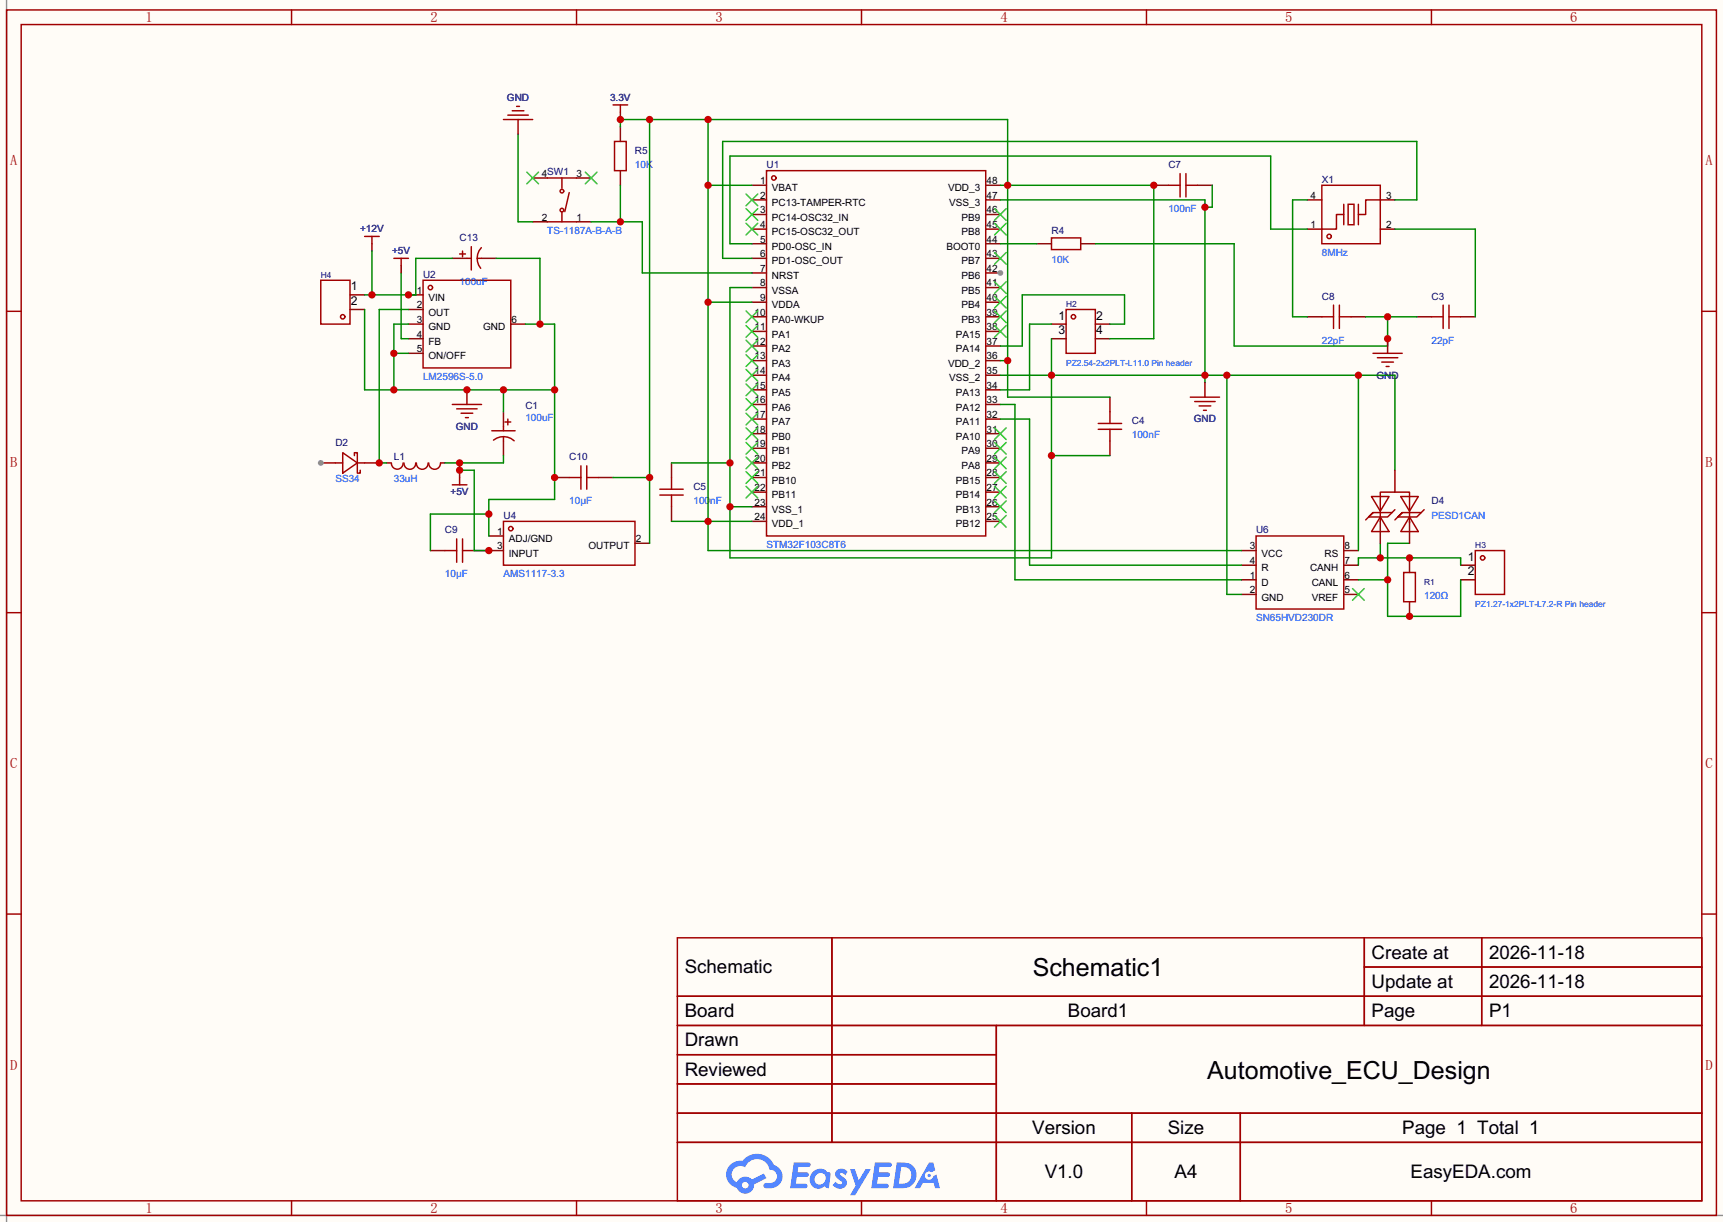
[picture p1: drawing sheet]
<svg xmlns="http://www.w3.org/2000/svg" width="299mm" height="212mm" viewBox="0 0 299 212" stroke-linecap="round" stroke-linejoin="round" font-family="sans-serif">
<path d="M0 0h299.5v212.4h-299.5z" fill="#fffcf7"/>
<path d="M1.1 0v212.4M0 211.3h299.5" fill="none" stroke="#999" stroke-width=".25"/>
<g fill="none" stroke="#a10000" stroke-width=".25">
<path d="M1.1 1.7h297.2v209.6h-297.2zM3.7 4.3h292.1v204.4h-292.1zM50.7 1.7v2.6M100.2 1.7v2.6M149.7 1.7v2.6M199.3 1.7v2.6M248.8 1.7v2.6M1.1 54.1h2.6M295.8 54.1h2.5M1.1 106.5h2.6M295.8 106.5h2.5M1.1 158.9h2.6"/>
<path d="M295.8 158.9h2.5M117.7 163h178.1v45.7h-178.1zM117.7 173.2h178.1M117.7 178.3h178.1M144.6 163v35.6M173.2 178.3v30.4M237.1 163v15.3M237.1 168.1h58.7M257.5 163v15.3M117.7 183.3h55.5M117.7 193.5h178.1M117.7 188.4h55.5"/>
<path d="M117.7 198.6h178.1M196.7 193.5v15.2M215.6 193.5v15.2M50.7 208.7v2.6M100.2 208.7v2.6M149.7 208.7v2.6M199.3 208.7v2.6M248.8 208.7v2.6"/>
</g>
<g fill="#5487ff">
<path d="M145.5 203.4a1.3 1.3 0 0 1 1.8 .3l-.4 .6a.54 .54 0 0 0-.9-.2l.1 .2a1.58 1.58 0 0 1 1.1 1.6 1.43 1.43 0 0 1-2.5 .1l.5-.6a.64 .64 0 0 0 .5 .5 .64 .64 0 0 0 .7-.3l-.2-.2a1.6 1.6 0 0 1-1-1.6z"/>
<path d="M147.7 203.2h.9l.7 2 1.1-2h.9l-2.7 4.6h-.9l1-1.7z"/>
<path d="M138 202.1h1.6a1.31 1.31 0 0 1 1.2 .2 .4 .4 0 0 1-.3 .6h-1.8l-.1 .9h1.6a.4 .4 0 0 1 .4 .4 .4 .4 0 0 1-.4 .4h-1.7l-.2 1.2h.8a1.23 1.23 0 0 1 1.2 .2 .39 .39 0 0 1-.3 .6h-2.7z"/>
<path d="M152.1 202.1h1.6a1.32 1.32 0 0 1 1.3 .2 .39 .39 0 0 1-.4 .6h-1.7l-.2 .9h1.7a.4 .4 0 0 1 .3 .4 .4 .4 0 0 1-.4 .4h-1.7l-.2 1.2h.8a1.23 1.23 0 0 1 1.2 .2 .39 .39 0 0 1-.3 .6h-2.7z"/>
<path d="M161.5 202.1h.7l.4 1.3-.7 .4a.75 .75 0 0 0-1.1 .3 .75 .75 0 0 0 .5 1 .75 .75 0 0 0 .9-.7l.6-.2 .6 2.3h-.9l-.2-.9h-1.9l-.5 .9h-.9z"/>
<path d="M155.9 202.1l-.7 4.5h1.5a2.27 2.27 0 0 0 2.6-2.3 2.27 2.27 0 0 0-2.7-2.2zM156.6 202.9a1.5 1.5 0 0 1 1.8 1.5 1.5 1.5 0 0 1-1.9 1.4h-.3z"/>
<path d="M141.3 203.7a1.62 1.62 0 0 0-.4 2.1 1.62 1.62 0 0 0 2 .7l.4-.3 .3 .3 .5 .1 .3-2.5-.2-.3h-.4a1.58 1.58 0 0 0-2.5-.1zM141.9 204.2a.96 .96 0 0 1 1.5 0 .96 .96 0 0 1-.3 1.5 .95 .95 0 0 1-1.4-.1 .95 .95 0 0 1 .2-1.4z"/>
<path d="M126.9 202.5a2.37 2.37 0 0 0 1.2 4 1.54 1.54 0 0 0 1.7 1 1.54 1.54 0 0 0 1.3-1.6l2.1-1.1-.5-.8-2 1a1.57 1.57 0 0 0-2.6 .5 1.5 1.5 0 0 1-.8-2.1 1.5 1.5 0 0 1 2.2-.5 2.23 2.23 0 0 1 2.3-1.4 2.23 2.23 0 0 1 2 1.8 1.16 1.16 0 0 1 1.2 1.1 1.16 1.16 0 0 1-1 1.2h-.7a.47 .47 0 0 0-.6 .4 .47 .47 0 0 0 .4 .6 2.23 2.23 0 0 0 2.3-.7 2.23 2.23 0 0 0 .4-2.3 2.16 2.16 0 0 0-1.3-1.1 3.2 3.2 0 0 0-5.4-.7l-1.2 .1zM129 206a.58 .58 0 0 1 1.1 0 .58 .58 0 0 1-1.1 0z"/>
<circle cx="161.5" cy="204.3" r=".28"/>
</g>
<g fill="none" stroke="#a10000" stroke-width=".25">
<path d="M133.2 29.7h38.1v63.5h-38.1z"/>
<circle cx="134.5" cy="30.9" r=".38"/>
</g>
<g fill="none" stroke="#870000" stroke-width=".25">
<path d="M130.7 32.2h2.5M130.7 34.7h2.5M130.7 37.3h2.5M130.7 39.8h2.5M130.7 42.4h2.5M130.7 44.9h2.5M130.7 47.4h2.5M130.7 50h2.5M130.7 52.5h2.5M130.7 55.1h2.5M130.7 57.6h2.5M171.3 47.4h2.6"/>
<path d="M171.3 50h2.6M171.3 52.5h2.6M171.3 55.1h2.6M171.3 57.6h2.6M130.7 60.1h2.5M130.7 62.7h2.5M130.7 65.2h2.5M130.7 67.8h2.5M130.7 70.3h2.5M130.7 72.8h2.5M130.7 75.4h2.5M130.7 77.9h2.5"/>
<path d="M171.3 60.1h2.6M171.3 62.7h2.6M171.3 65.2h2.6M171.3 67.8h2.6M171.3 70.3h2.6M171.3 72.8h2.6M171.3 75.4h2.6M171.3 77.9h2.6M130.7 80.5h2.5M130.7 83h2.5M130.7 85.5h2.5M130.7 88.1h2.5"/>
<path d="M130.7 90.6h2.5M171.3 80.5h2.6M171.3 83h2.6M171.3 85.5h2.6M171.3 88.1h2.6M171.3 90.6h2.6"/>
</g>
<g fill="none" stroke="#3c3" stroke-width=".25">
<path d="M129.7 33.7l2 2.1M129.7 36.3l2 2M129.7 38.8l2 2M131.7 33.7l-2 2.1M131.7 36.3l-2 2M131.7 38.8l-2 2M129.7 54.1l2 2M129.7 56.6l2 2M129.7 59.1l2 2.1M131.7 54.1l-2 2M131.7 56.6l-2 2M131.7 59.1l-2 2.1"/>
<path d="M172.8 56.6l2.1 2M172.8 54.1l2.1 2M172.8 51.5l2.1 2M172.8 49l2.1 2M174.9 56.6l-2.1 2M174.9 54.1l-2.1 2M174.9 51.5l-2.1 2M174.9 49l-2.1 2M129.7 61.7l2 2M129.7 64.2l2 2M129.7 66.8l2 2M129.7 69.3l2 2"/>
<path d="M129.7 71.8l2 2.1M129.7 74.4l2 2M129.7 76.9l2 2M129.7 79.5l2 2M131.7 61.7l-2 2M131.7 64.2l-2 2M131.7 66.8l-2 2M131.7 69.3l-2 2M131.7 71.8l-2 2.1M131.7 74.4l-2 2M131.7 76.9l-2 2M131.7 79.5l-2 2"/>
<path d="M172.8 79.5l2.1 2M172.8 76.9l2.1 2M172.8 74.4l2.1 2M174.9 79.5l-2.1 2M174.9 76.9l-2.1 2M174.9 74.4l-2.1 2M129.7 82l2 2M129.7 84.5l2 2.1M131.7 82l-2 2M131.7 84.5l-2 2.1M172.8 89.6l2.1 2M172.8 87.1l2.1 2"/>
<path d="M172.8 84.5l2.1 2.1M172.8 82l2.1 2M174.9 89.6l-2.1 2M174.9 87.1l-2.1 2M174.9 84.5l-2.1 2.1M174.9 82l-2.1 2"/>
</g>
<circle cx="173.9" cy="47.4" r=".51" fill="#999"/>
<path d="M171.3 39.8h2.6M171.3 37.3h2.6M171.3 34.7h2.6M171.3 32.2h2.6M227.2 39.8h2.5M227.2 34.7h2.5M239.9 39.8h2.5M239.9 34.7h2.5M171.3 44.9h2.6M171.3 42.4h2.6M55.8 80.5h2.5" fill="none" stroke="#870000" stroke-width=".25"/>
<path d="M172.8 38.8l2.1 2M172.8 36.3l2.1 2M174.9 38.8l-2.1 2M174.9 36.3l-2.1 2M172.8 43.9l2.1 2M174.9 43.9l-2.1 2" fill="none" stroke="#3c3" stroke-width=".25"/>
<g fill="none" stroke="#a10000" stroke-width=".25">
<path d="M229.7 32.2h10.2v10.2h-10.2zM233.6 37.3h-1.3v2.5h-2.6M233.6 35.5v3.6M234.3 35.5h1v3.6h-1zM236.1 35.5v3.6M239.9 34.7h-2.5v2.6h-1.3"/>
<circle cx="231" cy="41.1" r=".38"/>
</g>
<circle cx="55.8" cy="80.5" r=".51" fill="#999"/>
<g fill="none" stroke="#870000" stroke-width=".25">
<path d="M107.8 19.5v1.3M107.8 22v2.6M107.8 29.7v2.5M200.5 32.2h2.6M208.2 32.2h2.5M71 51.3h2.5M71 53.8h2.5M71 56.3h2.5M71 58.9h2.5M78.6 44.9h2.6M83.7 44.9h2.5M88.8 56.3h2.5"/>
<path d="M180.2 42.4h2.6M182.8 56.3h2.5M182.8 58.9h2.5M187.8 42.4h2.6M190.4 56.3h2.5M190.4 58.9h2.5M227.2 55.1h2.5M234.8 55.1h2.6M246.3 55.1h2.5M253.9 55.1h2.5M71 61.4h2.5M87.5 71.6v2.5"/>
<path d="M87.5 76.7v2.5M192.9 69v2.6M192.9 76.7v2.5M63.4 80.5h2.5M67.2 80.5h.7M74.8 95.7h2.5M76.6 80.5h.7M82.4 95.7h5.1M85 93.2h2.5M96.4 83h2.5M104 83h2.6M110.4 94.4h2.5"/>
<path d="M116.7 80.5v2.5M116.7 88.1v2.5M215.8 95.7h2.5M215.8 98.2h2.5M233.6 95.7h2.5M233.6 98.2h2.5M245 97v2.5M215.8 100.8h2.5M215.8 103.3h2.5M233.6 100.8h2.5M233.6 103.3h2.5M245 104.6v2.5"/>
</g>
<g fill="none" stroke="#a10000" stroke-width=".25">
<path d="M106.6 18.2h2.5M107.8 18.2v1.3M106.8 24.6h2v5.1h-2zM203.1 32.2h2M205.1 30.2v4M206.1 30.2v4M206.1 32.2h2.1M73.5 48.7h15.3v15.3h-15.3zM79.9 44.1h1M80.4 43.6v1.1M81.2 44.9h.7M81.9 42.9v4"/>
<path d="M82.9 44.9h.8M83.7 43a2.74 2.74 0 0 0-.2 3.6M182.8 41.4h5v2h-5zM185.3 53.8h5.1v7.6h-5.1zM229.7 55.1h2.1M231.8 53v4.1M232.8 55.1h2M232.8 53v4.1M248.8 55.1h2M250.8 53v4.1M251.8 53v4.1M251.8 55.1h2.1"/>
<path d="M59.6 78.7l2.5 1.8-2.5 1.7zM61.6 79.2v-.5h.5v3.5h.5v-.5M85.5 74.9h4M85.8 76.5a2.74 2.74 0 0 1 3.6 .1M87.5 74.1v.8M87.5 75.9v.8M87.8 73.4h1M88.3 72.8v1.1M190.9 73.6h4M190.9 74.6h4M192.9 71.6v2M192.9 74.6v2.1"/>
<path d="M58.3 80.5h1.3M62.1 80.5h1.3M68 80.5a1.01 1.01 0 0 0 1 1.1 1.01 1.01 0 0 0 1.1-1.1M70.2 80.5a1.01 1.01 0 0 0 1 1.1 1.01 1.01 0 0 0 1-1.1M72.4 80.5a1.01 1.01 0 0 0 1 1.1 1.01 1.01 0 0 0 1-1.1M74.5 80.5a1.01 1.01 0 0 0 1 1.1 1.01 1.01 0 0 0 1.1-1.1M77.3 95.7h2.1M79.4 93.7v4M80.4 93.7v4M80.4 95.7h2M87.5 90.6h22.9v7.6h-22.9zM98.9 83h2.1"/>
<path d="M101 81v4M102 81v4M102 83h2M114.7 85h4M114.7 86.1h4M116.7 83v2M116.7 86.1v2M218.3 93.2h15.3v12.7h-15.3zM244 99.5h2v5.1h-2z"/>
<circle cx="74.8" cy="50" r=".38"/>
<circle cx="186.6" cy="55.1" r=".38"/>
<circle cx="88.8" cy="91.9" r=".38"/>
</g>
<path d="M235.1 102.3l2 2M237.1 102.3l-2 2" fill="none" stroke="#3c3" stroke-width=".25"/>
<path d="M107.8 22v-1.2h67.3v48.2h17.8M112.9 20.8v73.6M123.1 32.2h7.6M123.1 20.8v74.9h92.7M173.9 32.2h26.6v26.7h-7.6M123.1 52.5h7.6M182.8 56.3h-3.9v11.5h-5M192.9 56.3h2.6v-5h-17.8v8.8h-3.8M173.9 62.7h1.2M106.6 83h6.3M116.7 90.6h14" fill="none" stroke="#008700" stroke-width=".25"/>
<g fill="#c00">
<circle cx="200.5" cy="32.2" r=".63"/>
<circle cx="175.1" cy="32.2" r=".63"/>
<circle cx="175.1" cy="62.7" r=".63"/>
<circle cx="123.1" cy="20.8" r=".63"/>
<circle cx="112.9" cy="20.8" r=".63"/>
<circle cx="107.8" cy="20.8" r=".63"/>
<circle cx="112.9" cy="83" r=".63"/>
<circle cx="123.1" cy="32.2" r=".63"/>
<circle cx="123.1" cy="52.5" r=".63"/>
<circle cx="123.1" cy="90.6" r=".63"/>
</g>
<path d="M227.2 39.8h-6.3v-12.7h-94v15.3h3.8M227.2 34.7h-2.5v20.4h2.5M242.4 39.8h14v15.3M242.4 34.7h3.9v-10.1h-120.7v20.3h5.1M190.4 42.4h24.1v17.7h26.7v-5M237.4 55.1h8.9" fill="none" stroke="#008700" stroke-width=".25"/>
<circle cx="241.2" cy="55.1" r=".63" fill="#c00"/>
<path d="M241.2 58.9v2.5" fill="none" stroke="#870000" stroke-width=".25"/>
<circle cx="241.2" cy="58.9" r=".63" fill="#c00"/>
<g fill="none" stroke="#a10000" stroke-width=".25">
<path d="M95.1 30.9h5.1M95.1 38.6h5.1M97.7 30.9v1.8M97.7 36.8v1.8M98.9 33.5l-.7 3.3M238.6 61.4h5.1M239.4 62.2h3.6M240.2 62.9h2M240.9 63.7h.5"/>
<circle cx="97.7" cy="33.2" r=".32"/>
<circle cx="97.7" cy="36.5" r=".32"/>
</g>
<path d="M102.7 38.6h8.9v8.8h19.1M107.8 32.2v6.4M173.9 42.4h6.3" fill="none" stroke="#008700" stroke-width=".25"/>
<path d="M92.6 38.6h2.5M92.6 30.9h2.5M100.2 38.6h2.5M100.2 30.9h2.5" fill="none" stroke="#870000" stroke-width=".25"/>
<path d="M91.6 29.9l2 2.1M93.6 29.9l-2 2.1M101.7 29.9l2.1 2.1M103.8 29.9l-2.1 2.1" fill="none" stroke="#3c3" stroke-width=".25"/>
<circle cx="107.8" cy="38.6" r=".63" fill="#c00"/>
<path d="M90 23.3v15.3h2.6M173.9 34.7h35.5v31.8M210.7 32.2v3.8h-1.3M130.7 50h-3.8v47h55.9v-38.1M173.9 65.2h68.5v16.5M182.8 79.2h10.1M213.2 65.2v38.1h2.6M236.1 65.2v30.5M116.7 80.5h10.2M126.9 88.1h3.8" fill="none" stroke="#008700" stroke-width=".25"/>
<path d="M90 20.8v2.5" fill="none" stroke="#870000" stroke-width=".25"/>
<path d="M89 19.3h2.1M89.8 18.5h.5M87.5 20.8h5.1M88.3 20h3.5" fill="none" stroke="#a10000" stroke-width=".25"/>
<g fill="#c00">
<circle cx="182.8" cy="65.2" r=".63"/>
<circle cx="209.4" cy="65.2" r=".63"/>
<circle cx="209.4" cy="36" r=".63"/>
<circle cx="213.2" cy="65.2" r=".63"/>
<circle cx="236.1" cy="65.2" r=".63"/>
<circle cx="182.8" cy="79.2" r=".63"/>
<circle cx="126.9" cy="88.1" r=".63"/>
<circle cx="126.9" cy="80.5" r=".63"/>
</g>
<path d="M60.8 53.8h2.6M60.8 51.3h2.6M209.4 66.5v2.5M253.9 98.2h2.5M253.9 100.8h2.5" fill="none" stroke="#870000" stroke-width=".25"/>
<g fill="none" stroke="#a10000" stroke-width=".25">
<path d="M55.8 48.7h5v7.6h-5zM206.9 69h5.1M207.6 69.8h3.6M208.4 70.6h2M209.2 71.3h.5M256.4 95.7h5.1v7.6h-5.1z"/>
<circle cx="59.6" cy="55.1" r=".38"/>
<circle cx="257.7" cy="97" r=".38"/>
</g>
<path d="M173.9 72.8h5v25.4h36.9M173.9 70.3h2.5v30.5h39.4M245 94.4h-3.8v12.7h12.7v-6.3M236.1 100.8h5.1" fill="none" stroke="#008700" stroke-width=".25"/>
<g fill="#c00">
<circle cx="241.2" cy="100.8" r=".63"/>
<circle cx="245" cy="107.1" r=".63"/>
</g>
<path d="M236.1 98.2v-1.2h17.8v1.2M239.9 94.4v2.6" fill="none" stroke="#008700" stroke-width=".25"/>
<g fill="#c00">
<circle cx="239.9" cy="97" r=".63"/>
<circle cx="245" cy="97" r=".63"/>
</g>
<path d="M63.4 41.1h2.5M64.6 41.1v1.3M238.4 86.3h3l-1.5 2.6zM239.9 89.9l1.5 2.5h-3zM239.9 90.6v-5.1h5.1v5.4M241.9 89.1l-.7 .8h-3.3l-.5 .5M242.4 88.6l-.5 .5h-3.3l-.7 .8 .7-.8M243.5 86.3h3l-1.5 2.6zM245 89.9l1.5 2.5h-3zM247 89.1l-.7 .8h-3.3l-.6 .5M247.5 88.6l-.5 .5h-3.3l-.7 .8 .7-.8" fill="none" stroke="#a10000" stroke-width=".25"/>
<path d="M64.6 42.4v1.2M239.9 90.6v3.8M242.4 81.7v3.8M245 90.6v3.8" fill="none" stroke="#870000" stroke-width=".25"/>
<path d="M64.6 43.6v7.7M78.6 44.9h-6.3v6.4h-8.9" fill="none" stroke="#008700" stroke-width=".25"/>
<g fill="#c00">
<circle cx="64.6" cy="51.3" r=".63"/>
<circle cx="71" cy="51.3" r=".63"/>
</g>
<path d="M63.4 53.8v14h33M71 56.3h-2.5v11.5M86.2 44.9h7.7v11.4M91.3 56.3h5.1v30.5h-11.4v6.4M68.5 61.4h2.5M87.5 67.8v3.8M85 89.4h-10.2v6.3" fill="none" stroke="#008700" stroke-width=".25"/>
<g fill="#c00">
<circle cx="93.9" cy="56.3" r=".63"/>
<circle cx="96.4" cy="67.8" r=".63"/>
<circle cx="87.5" cy="67.8" r=".63"/>
<circle cx="68.5" cy="67.8" r=".63"/>
<circle cx="68.5" cy="61.4" r=".63"/>
<circle cx="96.4" cy="83" r=".63"/>
<circle cx="85" cy="89.4" r=".63"/>
</g>
<path d="M81.2 67.8v2.5" fill="none" stroke="#870000" stroke-width=".25"/>
<circle cx="81.2" cy="67.8" r=".63" fill="#c00"/>
<path d="M78.6 70.3h5.1M79.4 71.1h3.5M80.1 71.8h2.1M80.9 72.6h.5" fill="none" stroke="#a10000" stroke-width=".25"/>
<path d="M71 53.8h-5.1v26.7h1.3" fill="none" stroke="#008700" stroke-width=".25"/>
<circle cx="65.9" cy="80.5" r=".63" fill="#c00"/>
<path d="M69.7 47.4v11.5h1.3M87.5 79.2v1.3h-10.2M79.9 80.5v1.2h2.5v14h2.6" fill="none" stroke="#008700" stroke-width=".25"/>
<path d="M69.7 46.2v1.2M79.9 81.7v1.3" fill="none" stroke="#870000" stroke-width=".25"/>
<path d="M68.5 44.9h2.5M69.7 44.9v1.3M78.6 84.3h2.6M79.9 83v1.3" fill="none" stroke="#a10000" stroke-width=".25"/>
<g fill="#c00">
<circle cx="79.9" cy="81.7" r=".63"/>
<circle cx="79.9" cy="80.5" r=".63"/>
<circle cx="85" cy="95.7" r=".63"/>
</g>
<g font-size="4.3">
<text x="179.5" y="169.7">Schematic1</text>
<text x="209.8" y="187.5">Automotive_ECU_Design</text>
</g>
<g font-size="3.3">
<text x="238.4" y="166.6">Create at</text>
<text x="258.8" y="166.6">2026-11-18</text>
<text x="119" y="169.2">Schematic</text>
<text x="238.4" y="171.7">Update at</text>
<text x="258.8" y="171.7">2026-11-18</text>
<text x="119" y="176.8">Board</text>
<text x="185.6" y="176.8">Board1</text>
<text x="238.4" y="176.8">Page</text>
<text x="258.8" y="176.8">P1</text>
<text x="119" y="181.9">Drawn</text>
<text x="119" y="187">Reviewed</text>
<text x="179.4" y="197.1">Version</text>
<text x="203" y="197.1">Size</text>
<text x="243.7" y="197.1">Page 1 Total 1</text>
<text x="181.6" y="204.7">V1.0</text>
<text x="204.1" y="204.7">A4</text>
<text x="245.2" y="204.7">EasyEDA.com</text>
</g>
<g font-size="2.5" fill="#a00000">
<text x="25.3" y="3.8">1</text>
<text x="74.8" y="3.8">2</text>
<text x="124.3" y="3.8">3</text>
<text x="173.9" y="3.8">4</text>
<text x="223.4" y="3.8">5</text>
<text x="272.9" y="3.8">6</text>
<text x="1.8" y="28.8">A</text>
<text x="296.4" y="28.8">A</text>
<text x="1.8" y="81.2">B</text>
<text x="296.4" y="81.2">B</text>
<text x="1.8" y="133.5">C</text>
<text x="296.4" y="133.5">C</text>
<text x="1.8" y="185.9">D</text>
<text x="296.4" y="185.9">D</text>
<text x="25.3" y="210.9">1</text>
<text x="74.8" y="210.9">2</text>
<text x="124.3" y="210.9">3</text>
<text x="173.9" y="210.9">4</text>
<text x="223.4" y="210.9">5</text>
<text x="272.9" y="210.9">6</text>
</g>
<g font-size="2.1">
<text x="61" y="53">2</text>
<text x="61" y="50.5">1</text>
<text x="184" y="55.6">1</text>
<text x="184" y="58.1">3</text>
<text x="190.5" y="58.1">4</text>
<text x="190.5" y="55.6">2</text>
<text x="255.1" y="97.5">1</text>
<text x="255.1" y="100">2</text>
</g>
<g font-size="1.7" fill="#000080">
<text x="88.1" y="17.6">GND</text>
<text x="106" y="17.6">3.3V</text>
<text x="110.4" y="26.7">R5</text>
<text x="133.2" y="29.2">U1</text>
<text x="203.1" y="29.2">C7</text>
<text x="229.7" y="31.8">X1</text>
<text x="62.6" y="40.4">+12V</text>
<text x="79.9" y="41.9">C13</text>
<text x="182.8" y="40.7">R4</text>
<text x="68.2" y="44.2">+5V</text>
<text x="73.5" y="48.3">U2</text>
<text x="229.7" y="52.1">C8</text>
<text x="248.8" y="52.1">C3</text>
<text x="239.2" y="65.8">GND</text>
<text x="91.3" y="71.1">C1</text>
<text x="58.3" y="77.5">D2</text>
<text x="79.2" y="74.7">GND</text>
<text x="196.7" y="73.7">C4</text>
<text x="207.5" y="73.4">GND</text>
<text x="68.5" y="80">L1</text>
<text x="98.9" y="80">C10</text>
<text x="78.3" y="86.1">+5V</text>
<text x="120.5" y="85.1">C5</text>
<text x="248.8" y="87.7">D4</text>
<text x="77.3" y="92.7">C9</text>
<text x="87.5" y="90.2">U4</text>
<text x="218.3" y="92.7">U6</text>
</g>
<g font-size="1.7" fill="#00f">
<text x="110.4" y="29.2">10K</text>
<text x="95.1" y="40.7">TS-1187A-B-A-B</text>
<text x="203.1" y="36.9">100nF</text>
<text x="182.8" y="45.7">10K</text>
<text x="229.7" y="44.5">8MHz</text>
<text x="79.9" y="49.6">100uF</text>
<text x="229.7" y="59.7">22pF</text>
<text x="248.8" y="59.7">22pF</text>
<text x="73.5" y="66.1">LM2596S-5.0</text>
<text x="91.3" y="73.2">100uF</text>
<text x="196.7" y="76.2">100nF</text>
<text x="58.3" y="83.8">SS34</text>
<text x="68.5" y="83.8">33uH</text>
<text x="98.9" y="87.7">10µF</text>
<text x="120.5" y="87.7">100nF</text>
<text x="133.2" y="95.3">STM32F103C8T6</text>
<text x="248.8" y="90.2">PESD1CAN</text>
<text x="77.3" y="100.4">10µF</text>
<text x="87.5" y="100.4">AMS1117-3.3</text>
<text x="218.3" y="108">SN65HVD230DR</text>
<text x="247.5" y="104.2">120Ω</text>
</g>
<g font-size="1.7">
<text x="94.2" y="30.7">4SW1</text>
<text x="100.2" y="30.7">3</text>
<text x="132.1" y="32">1</text>
<text x="132.1" y="34.5">2</text>
<text x="134.2" y="33.3">VBAT</text>
<text x="134.2" y="35.8">PC13-TAMPER-RTC</text>
<text x="164.8" y="33.3">VDD_3</text>
<text x="165" y="35.8">VSS_3</text>
<text x="171.4" y="34.5">47</text>
<text x="171.4" y="32">48</text>
<text x="227.8" y="34.5">4</text>
<text x="240.9" y="34.5">3</text>
<text x="94.2" y="38.4">2</text>
<text x="100.2" y="38.4">1</text>
<text x="132.1" y="37.1">3</text>
<text x="132.1" y="39.6">4</text>
<text x="134.2" y="38.4">PC14-OSC32_IN</text>
<text x="134.2" y="40.9">PC15-OSC32_OUT</text>
<text x="167.1" y="40.9">PB8</text>
<text x="167.1" y="38.4">PB9</text>
<text x="171.4" y="39.6">45</text>
<text x="171.4" y="37.1">46</text>
<text x="227.8" y="39.6">1</text>
<text x="240.9" y="39.6">2</text>
<text x="132.1" y="42.2">5</text>
<text x="132.1" y="44.7">6</text>
<text x="132.1" y="47.2">7</text>
<text x="134.2" y="43.4">PD0-OSC_IN</text>
<text x="134.2" y="46">PD1-OSC_OUT</text>
<text x="164.5" y="43.4">BOOT0</text>
<text x="167.1" y="46">PB7</text>
<text x="171.4" y="47.2">42</text>
<text x="171.4" y="44.7">43</text>
<text x="171.4" y="42.2">44</text>
<text x="72.4" y="51.1">1</text>
<text x="72.4" y="53.6">2</text>
<text x="74.5" y="52.3">VIN</text>
<text x="132.1" y="49.8">8</text>
<text x="132.1" y="52.3">9</text>
<text x="134.2" y="48.5">NRST</text>
<text x="134.2" y="51.1">VSSA</text>
<text x="134.2" y="53.6">VDDA</text>
<text x="167.1" y="53.6">PB4</text>
<text x="167.1" y="51.1">PB5</text>
<text x="167.1" y="48.5">PB6</text>
<text x="171.4" y="52.3">40</text>
<text x="171.4" y="49.8">41</text>
<text x="72.4" y="56.1">3</text>
<text x="72.4" y="58.7">4</text>
<text x="74.5" y="54.9">OUT</text>
<text x="74.5" y="57.4">GND</text>
<text x="74.5" y="59.9">FB</text>
<text x="84" y="57.4">GND</text>
<text x="88.9" y="56.1">6</text>
<text x="131.2" y="54.9">10</text>
<text x="131.2" y="57.4">11</text>
<text x="131.2" y="59.9">12</text>
<text x="134.2" y="56.1">PA0-WKUP</text>
<text x="134.2" y="58.7">PA1</text>
<text x="166.1" y="58.7">PA15</text>
<text x="167.1" y="56.1">PB3</text>
<text x="171.4" y="59.9">37</text>
<text x="171.4" y="57.4">38</text>
<text x="171.4" y="54.9">39</text>
<text x="72.4" y="61.2">5</text>
<text x="74.5" y="62.5">ON/OFF</text>
<text x="131.2" y="62.5">13</text>
<text x="131.2" y="65">14</text>
<text x="134.2" y="61.2">PA2</text>
<text x="134.2" y="63.8">PA3</text>
<text x="164.8" y="63.8">VDD_2</text>
<text x="166.1" y="61.2">PA14</text>
<text x="171.4" y="65">35</text>
<text x="171.4" y="62.5">36</text>
<text x="131.2" y="67.6">15</text>
<text x="131.2" y="70.1">16</text>
<text x="134.2" y="66.3">PA4</text>
<text x="134.2" y="68.8">PA5</text>
<text x="134.2" y="71.4">PA6</text>
<text x="165" y="66.3">VSS_2</text>
<text x="166.1" y="71.4">PA12</text>
<text x="166.1" y="68.8">PA13</text>
<text x="171.4" y="70.1">33</text>
<text x="171.4" y="67.6">34</text>
<text x="131.2" y="72.6">17</text>
<text x="131.2" y="75.2">18</text>
<text x="131.2" y="77.7">19</text>
<text x="134.2" y="73.9">PA7</text>
<text x="134.2" y="76.5">PB0</text>
<text x="166.1" y="76.5">PA10</text>
<text x="166.1" y="73.9">PA11</text>
<text x="171.4" y="77.7">30</text>
<text x="171.4" y="75.2">31</text>
<text x="171.4" y="72.6">32</text>
<text x="131.2" y="80.3">20</text>
<text x="131.2" y="82.8">21</text>
<text x="134.2" y="79">PB1</text>
<text x="134.2" y="81.5">PB2</text>
<text x="167.1" y="81.5">PA8</text>
<text x="167.1" y="79">PA9</text>
<text x="171.4" y="82.8">28</text>
<text x="171.4" y="80.3">29</text>
<text x="131.2" y="85.3">22</text>
<text x="131.2" y="87.9">23</text>
<text x="134.2" y="84.1">PB10</text>
<text x="134.2" y="86.6">PB11</text>
<text x="134.2" y="89.2">VSS_1</text>
<text x="166.1" y="89.2">PB13</text>
<text x="166.1" y="86.6">PB14</text>
<text x="166.1" y="84.1">PB15</text>
<text x="171.4" y="87.9">26</text>
<text x="171.4" y="85.3">27</text>
<text x="86.4" y="93">1</text>
<text x="86.4" y="95.5">3</text>
<text x="88.4" y="94.2">ADJ/GND</text>
<text x="102.3" y="95.5">OUTPUT</text>
<text x="110.5" y="94.2">2</text>
<text x="131.2" y="90.4">24</text>
<text x="134.2" y="91.7">VDD_1</text>
<text x="166.1" y="91.7">PB12</text>
<text x="171.4" y="90.4">25</text>
<text x="217.2" y="95.5">3</text>
<text x="233.7" y="95.5">8</text>
<text x="88.4" y="96.8">INPUT</text>
<text x="217.2" y="100.6">1</text>
<text x="217.2" y="98">4</text>
<text x="219.3" y="101.9">D</text>
<text x="219.3" y="96.8">VCC</text>
<text x="219.3" y="99.3">R</text>
<text x="227.7" y="99.3">CANH</text>
<text x="228" y="101.9">CANL</text>
<text x="230.2" y="96.8">RS</text>
<text x="233.7" y="100.6">6</text>
<text x="233.7" y="98">7</text>
<text x="217.2" y="103.1">2</text>
<text x="219.3" y="104.4">GND</text>
<text x="228" y="104.4">VREF</text>
<text x="233.7" y="103.1">5</text>
</g>
<g font-size="1.5" fill="#000080">
<text x="55.8" y="48.4">H4</text>
<text x="185.3" y="53.4">H2</text>
<text x="256.4" y="95.3">H3</text>
<text x="247.5" y="101.7">R1</text>
</g>
<g font-size="1.5" fill="#00f">
<text x="185.3" y="63.6">PZ2.54-2x2PLT-L11.0 Pin header</text>
<text x="256.4" y="105.5">PZ1.27-1x2PLT-L7.2-R Pin header</text>
</g>
</svg>
